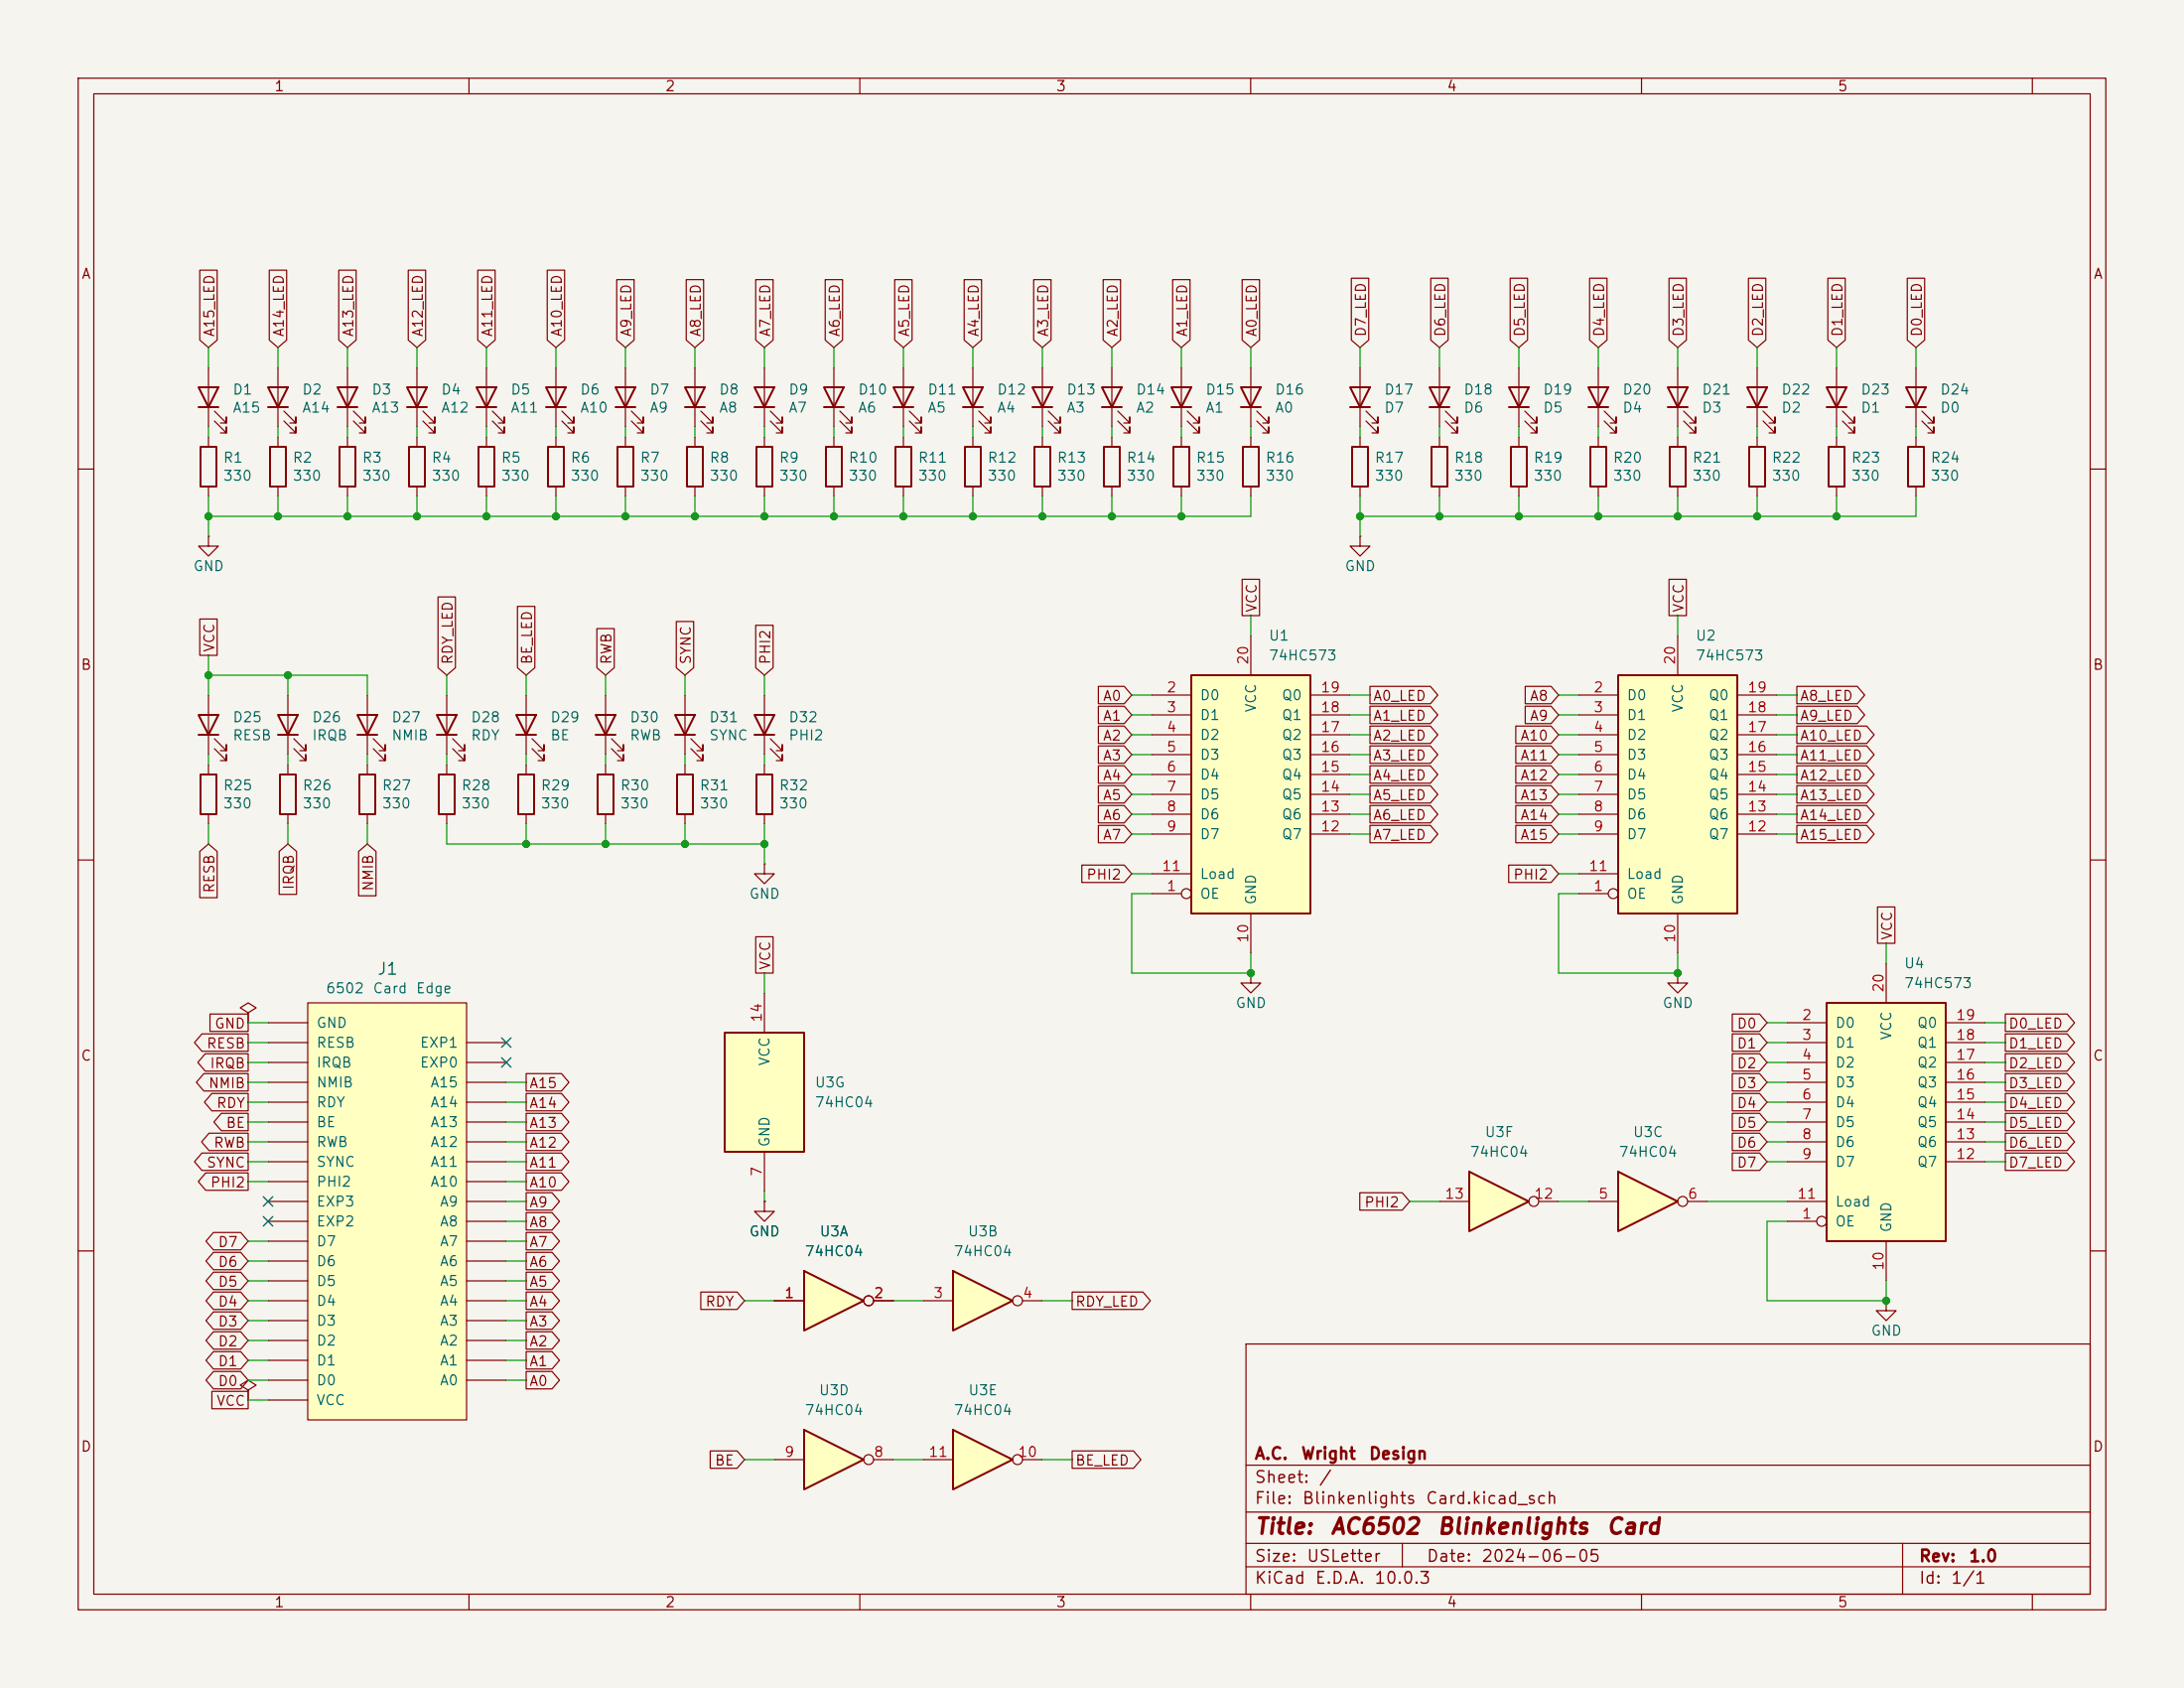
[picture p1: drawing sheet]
<svg xmlns="http://www.w3.org/2000/svg" width="279mm" height="216mm" viewBox="0 0 279 216" stroke-linecap="round" stroke-linejoin="round" font-family="sans-serif">
<path d="M0 0h279.4v215.9h-279.4z" fill="#f5f4ef" stroke="#f5f4ef" stroke-width=".13"/>
<g fill="none" stroke="#840000" stroke-width=".15">
<path d="M10 10h259.4v195.9h-259.4zM12 12h255.4v191.9h-255.4zM60 10v2M110 10v2M160 10v2M210 10v2M260 10v2M71.1 55.9v1.3M10 60h2M71.1 62.2v1.3M267.4 60h2M57.1 88.9v7.6"/>
<path d="M57.9 95.8l1.5 1.5v-.8v.8h-.7M57.9 94.5l1.5 1.5v-.7v.7h-.7M10 110h2M267.4 110h2M10 160h2M159.4 171.9h108v32h-108zM267.4 160h2M159.4 197.4h108M159.4 193.4h108M159.4 187.4h108M179.4 197.4v3M243.4 197.4v6.5"/>
<path d="M60 203.9v2M110 203.9v2M159.4 200.4h108M160 203.9v2M210 203.9v2M260 203.9v2"/>
</g>
<path d="M70.1 57.2h2v5h-2zM55.9 91.4h2.5l-1.3 2.6zM55.9 94h2.5" fill="none" stroke="#840000" stroke-width=".25"/>
<path d="M92.7 132.1h10.2v15.2h-10.2z" fill="#ffffc2"/>
<path d="M92.7 132.1h10.2v15.2h-10.2z" fill="none" stroke="#840000" stroke-width=".25"/>
<path d="M97.8 127v5.1M97.8 147.3v5.1M241.3 166.4v1.2h1.3l-1.3 1.3-1.3-1.3h1.3M241.3 166.4h.1" fill="none" stroke="#840000" stroke-width=".15"/>
<path d="M39.4 128.3h20.3v53.3h-20.3z" fill="#ffffc2"/>
<g fill="none" stroke="#840000" stroke-width=".15">
<path d="M34.3 138.4h5.1M34.3 135.9h5.1M34.3 133.4h5.1M34.3 130.8h5.1M39.4 128.3h20.3v53.3h-20.3zM59.7 138.4h5.1M59.7 135.9h5.1M59.7 133.4h5.1M34.3 158.8h5.1M34.3 156.2h5.1M34.3 153.7h5.1M34.3 151.1h5.1"/>
<path d="M34.3 148.6h5.1M34.3 146.1h5.1M34.3 143.5h5.1M34.3 141h5.1M59.7 158.8h5.1M59.7 156.2h5.1M59.7 153.7h5.1M59.7 151.1h5.1M59.7 148.6h5.1M59.7 146.1h5.1M59.7 143.5h5.1M59.7 141h5.1"/>
<path d="M34.3 176.5h5.1M34.3 174h5.1M34.3 171.5h5.1M34.3 168.9h5.1M34.3 166.4h5.1M34.3 163.8h5.1M34.3 161.3h5.1M34.3 179.1h5.1M59.7 176.5h5.1M59.7 174h5.1M59.7 171.5h5.1M59.7 168.9h5.1"/>
<path d="M59.7 166.4h5.1M59.7 163.8h5.1M59.7 161.3h5.1"/>
</g>
<path d="M188 149.9l7.6 3.8-7.6 3.8z" fill="#ffffc2"/>
<path d="M188 149.9l7.6 3.8-7.6 3.8z" fill="none" stroke="#840000" stroke-width=".25"/>
<g fill="none" stroke="#840000" stroke-width=".15">
<path d="M31.7 129.5l1.1-.6-1.1-.6-1 .6 1 .6v1.3M31.7 130.8h.1M184.1 153.7h3.9M196.8 153.7h2.6"/>
<circle cx="196.2" cy="153.7" r=".63"/>
</g>
<path d="M207 149.9l7.6 3.8-7.6 3.8z" fill="#ffffc2"/>
<path d="M207 149.9l7.6 3.8-7.6 3.8z" fill="none" stroke="#840000" stroke-width=".25"/>
<g fill="none" stroke="#840000" stroke-width=".15">
<path d="M203.2 153.7h3.8M215.9 153.7h2.5"/>
<circle cx="215.3" cy="153.7" r=".63"/>
</g>
<path d="M233.7 128.3h15.2v30.5h-15.2z" fill="#ffffc2"/>
<path d="M183.1 57.2h2.1v5h-2.1zM193.3 57.2h2v5h-2zM203.5 57.2h2v5h-2zM233.7 128.3h15.2v30.5h-15.2z" fill="none" stroke="#840000" stroke-width=".25"/>
<g fill="none" stroke="#840000" stroke-width=".15">
<path d="M184.1 55.9v1.3M194.3 55.9v1.3M204.5 55.9v1.3M184.1 62.2v1.3M194.3 62.2v1.3M204.5 62.2v1.3M214.6 124.5v1.2h1.3l-1.3 1.3-1.2-1.3h1.2M214.6 124.5h.1M228.6 130.8h5.1M228.6 133.4h5.1M228.6 135.9h5.1M228.6 138.4h5.1"/>
<path d="M241.3 123.2v5.1M248.9 130.8h5.1M248.9 133.4h5.1M248.9 135.9h5.1M248.9 138.4h5.1M228.6 156.2h3.8M228.6 141h5.1M228.6 143.5h5.1M228.6 146.1h5.1M228.6 148.6h5.1M228.6 153.7h5.1M241.3 158.8v5"/>
<path d="M248.9 141h5.1M248.9 143.5h5.1M248.9 146.1h5.1M248.9 148.6h5.1M31.7 177.8l1.1-.6-1.1-.7-1 .7 1 .6v1.3M31.7 179.1h.1"/>
<circle cx="233" cy="156.2" r=".63"/>
</g>
<path d="M102.9 162.6l7.6 3.8-7.6 3.8z" fill="#ffffc2"/>
<path d="M102.9 162.6l7.6 3.8-7.6 3.8z" fill="none" stroke="#840000" stroke-width=".25"/>
<g fill="none" stroke="#840000" stroke-width=".15">
<path d="M99.1 166.4h3.8M111.8 166.4h2.5"/>
<circle cx="111.1" cy="166.4" r=".63"/>
</g>
<path d="M102.9 182.9l7.6 3.8-7.6 3.8z" fill="#ffffc2"/>
<g fill="none" stroke="#840000" stroke-width=".25">
<path d="M25.4 49.5h2.5l-1.2 2.6zM25.4 52.1h2.5M25.7 57.2h2v5h-2zM34.3 49.5h2.5l-1.2 2.6zM34.3 52.1h2.5M34.5 57.2h2.1v5h-2.1zM43.2 49.5h2.5l-1.3 2.6zM43.2 52.1h2.5M43.4 57.2h2.1v5h-2.1zM52.1 49.5h2.5l-1.3 2.6zM52.1 52.1h2.5M52.3 57.2h2.1v5h-2.1z"/>
<path d="M61 49.5h2.5l-1.3 2.6zM61 52.1h2.5M61.2 57.2h2v5h-2zM69.8 49.5h2.6l-1.3 2.6zM69.8 52.1h2.6M78.7 49.5h2.6l-1.3 2.6zM78.7 52.1h2.6M79 57.2h2v5h-2zM87.6 49.5h2.6l-1.3 2.6zM87.6 52.1h2.6M87.9 57.2h2v5h-2zM96.5 49.5h2.6l-1.3 2.6z"/>
<path d="M96.5 52.1h2.6M96.8 57.2h2v5h-2zM105.4 49.5h2.5l-1.2 2.6zM105.4 52.1h2.5M105.7 57.2h2v5h-2zM114.3 49.5h2.5l-1.2 2.6zM114.3 52.1h2.5M114.6 57.2h2v5h-2zM123.2 49.5h2.5l-1.2 2.6zM123.2 52.1h2.5M123.4 57.2h2.1v5h-2.1zM132.1 49.5h2.5l-1.3 2.6z"/>
<path d="M132.1 52.1h2.5M132.3 57.2h2.1v5h-2.1zM141 49.5h2.5l-1.3 2.6zM141 52.1h2.5M141.2 57.2h2.1v5h-2.1zM149.9 49.5h2.5l-1.3 2.6zM149.9 52.1h2.5M150.1 57.2h2v5h-2zM158.7 49.5h2.6l-1.3 2.6zM158.7 52.1h2.6M159 57.2h2v5h-2zM182.9 49.5h2.5l-1.3 2.6z"/>
<path d="M182.9 52.1h2.5M193 49.5h2.6l-1.3 2.6zM193 52.1h2.6M203.2 49.5h2.5l-1.2 2.6zM203.2 52.1h2.5M213.4 49.5h2.5l-1.3 2.6zM213.4 52.1h2.5M223.5 49.5h2.6l-1.3 2.6zM223.5 52.1h2.6M233.7 49.5h2.5l-1.3 2.6zM233.7 52.1h2.5M25.4 91.4h2.5l-1.2 2.6z"/>
<path d="M25.4 94h2.5M25.7 99.1h2v5h-2zM35.6 91.4h2.5l-1.3 2.6zM35.6 94h2.5M35.8 99.1h2v5h-2zM45.7 91.4h2.6l-1.3 2.6zM45.7 94h2.6M46 99.1h2v5h-2zM56.1 99.1h2.1v5h-2.1zM66 91.4h2.6l-1.3 2.6zM66 94h2.6M66.3 99.1h2v5h-2z"/>
<path d="M76.2 91.4h2.5l-1.2 2.6zM76.2 94h2.5M76.5 99.1h2v5h-2zM86.4 91.4h2.5l-1.3 2.6zM86.4 94h2.5M96.5 91.4h2.6l-1.3 2.6zM96.5 94h2.6M102.9 182.9l7.6 3.8-7.6 3.8z"/>
</g>
<g fill="none" stroke="#840000" stroke-width=".15">
<path d="M26.7 47v7.6M26.7 55.9v1.3M27.4 53.8l1.6 1.6v-.8v.8h-.8M27.4 52.6l1.6 1.5v-.8v.8h-.8M35.6 47v7.6M35.6 55.9v1.3M36.3 53.8l1.5 1.6v-.8v.8h-.7M36.3 52.6l1.5 1.5v-.8v.8h-.7M44.4 47v7.6M44.4 55.9v1.3M45.2 53.8l1.5 1.6v-.8v.8h-.7M45.2 52.6l1.5 1.5v-.8v.8h-.7"/>
<path d="M53.3 47v7.6M53.3 55.9v1.3M54.1 53.8l1.5 1.6v-.8v.8h-.7M54.1 52.6l1.5 1.5v-.8v.8h-.7M62.2 47v7.6M62.2 55.9v1.3M63 53.8l1.5 1.6v-.8v.8h-.7M63 52.6l1.5 1.5v-.8v.8h-.7M71.1 47v7.6M71.9 53.8l1.5 1.6v-.8v.8h-.8M71.9 52.6l1.5 1.5v-.8v.8h-.8M80 47v7.6"/>
<path d="M80 55.9v1.3M80.8 53.8l1.5 1.6v-.8v.8h-.8M80.8 52.6l1.5 1.5v-.8v.8h-.8M88.9 47v7.6M88.9 55.9v1.3M89.7 53.8l1.5 1.6v-.8v.8h-.8M89.7 52.6l1.5 1.5v-.8v.8h-.8M97.8 47v7.6M97.8 55.9v1.3M98.6 53.8l1.5 1.6v-.8v.8h-.8M98.6 52.6l1.5 1.5v-.8v.8h-.8M106.7 47v7.6"/>
<path d="M106.7 55.9v1.3M107.4 53.8l1.6 1.6v-.8v.8h-.8M107.4 52.6l1.6 1.5v-.8v.8h-.8M115.6 47v7.6M115.6 55.9v1.3M116.3 53.8l1.6 1.6v-.8v.8h-.8M116.3 52.6l1.6 1.5v-.8v.8h-.8M124.5 47v7.6M124.5 55.9v1.3M125.2 53.8l1.5 1.6v-.8v.8h-.7M125.2 52.6l1.5 1.5v-.8v.8h-.7M133.3 47v7.6"/>
<path d="M133.3 55.9v1.3M134.1 53.8l1.5 1.6v-.8v.8h-.7M134.1 52.6l1.5 1.5v-.8v.8h-.7M142.2 47v7.6M142.2 55.9v1.3M143 53.8l1.5 1.6v-.8v.8h-.7M143 52.6l1.5 1.5v-.8v.8h-.7M151.1 47v7.6M151.1 55.9v1.3M151.9 53.8l1.5 1.6v-.8v.8h-.7M151.9 52.6l1.5 1.5v-.8v.8h-.7M160 47v7.6"/>
<path d="M160 55.9v1.3M160.8 53.8l1.5 1.6v-.8v.8h-.8M160.8 52.6l1.5 1.5v-.8v.8h-.8M184.1 47v7.6M184.9 53.8l1.5 1.6v-.8v.8h-.7M184.9 52.6l1.5 1.5v-.8v.8h-.7M194.3 47v7.6M195.1 53.8l1.5 1.6v-.8v.8h-.8M195.1 52.6l1.5 1.5v-.8v.8h-.8M204.5 47v7.6M205.2 53.8l1.6 1.6v-.8v.8h-.8M205.2 52.6l1.6 1.5v-.8v.8h-.8"/>
<path d="M214.6 47v7.6M215.4 53.8l1.5 1.6v-.8v.8h-.7M215.4 52.6l1.5 1.5v-.8v.8h-.7M224.8 47v7.6M225.6 53.8l1.5 1.6v-.8v.8h-.8M225.6 52.6l1.5 1.5v-.8v.8h-.8M234.9 47v7.6M235.7 53.8l1.5 1.6v-.8v.8h-.7M235.7 52.6l1.5 1.5v-.8v.8h-.7M26.7 68.6v1.3h1.2l-1.2 1.2-1.3-1.2h1.3M26.7 68.6h.1M26.7 62.2v1.3"/>
<path d="M35.6 62.2v1.3M44.4 62.2v1.3M53.3 62.2v1.3M62.2 62.2v1.3M80 62.2v1.3M88.9 62.2v1.3M97.8 62.2v1.3M106.7 62.2v1.3M115.6 62.2v1.3M124.5 62.2v1.3M133.3 62.2v1.3M142.2 62.2v1.3"/>
<path d="M151.1 62.2v1.3M160 62.2v1.3M26.7 88.9v7.6M26.7 97.8v1.3M27.4 95.8l1.6 1.5v-.8v.8h-.8M27.4 94.5l1.6 1.5v-.7v.7h-.8M36.8 88.9v7.6M36.8 97.8v1.3M37.6 95.8l1.5 1.5v-.8v.8h-.7M37.6 94.5l1.5 1.5v-.7v.7h-.7M47 88.9v7.6M47 97.8v1.3"/>
<path d="M47.8 95.8l1.5 1.5v-.8v.8h-.8M47.8 94.5l1.5 1.5v-.7v.7h-.8M57.1 97.8v1.3M67.3 88.9v7.6M67.3 97.8v1.3M68.1 95.8l1.5 1.5v-.8v.8h-.8M68.1 94.5l1.5 1.5v-.7v.7h-.8M77.5 88.9v7.6M77.5 97.8v1.3M78.2 95.8l1.6 1.5v-.8v.8h-.8M78.2 94.5l1.6 1.5v-.7v.7h-.8M87.6 88.9v7.6"/>
<path d="M88.4 95.8l1.5 1.5v-.8v.8h-.7M88.4 94.5l1.5 1.5v-.7v.7h-.7M97.8 88.9v7.6M98.6 95.8l1.5 1.5v-.8v.8h-.8M98.6 94.5l1.5 1.5v-.7v.7h-.8M26.7 104.1v1.3M36.8 104.1v1.3M47 104.1v1.3M57.1 104.1v1.3M67.3 104.1v1.3M77.5 104.1v1.3M160 124.5v1.2h1.3l-1.3 1.3-1.3-1.3h1.3"/>
<path d="M160 124.5h.1M99.1 186.7h3.8M111.8 186.7h2.5"/>
<circle cx="111.1" cy="186.7" r=".63"/>
</g>
<path d="M121.9 182.9l7.6 3.8-7.6 3.8z" fill="#ffffc2"/>
<path d="M243.8 49.5h2.6l-1.3 2.6zM243.8 52.1h2.6M121.9 182.9l7.6 3.8-7.6 3.8z" fill="none" stroke="#840000" stroke-width=".25"/>
<g fill="none" stroke="#840000" stroke-width=".15">
<path d="M245.1 47v7.6M245.9 53.8l1.5 1.6v-.8v.8h-.8M245.9 52.6l1.5 1.5v-.8v.8h-.8M118.1 186.7h3.8M130.8 186.7h2.5"/>
<circle cx="130.2" cy="186.7" r=".63"/>
</g>
<path d="M121.9 162.6l7.6 3.8-7.6 3.8z" fill="#ffffc2"/>
<path d="M172.7 49.5h2.6l-1.3 2.6zM172.7 52.1h2.6M121.9 162.6l7.6 3.8-7.6 3.8z" fill="none" stroke="#840000" stroke-width=".25"/>
<g fill="none" stroke="#840000" stroke-width=".15">
<path d="M174 47v7.6M174.8 53.8l1.5 1.6v-.8v.8h-.8M174.8 52.6l1.5 1.5v-.8v.8h-.8M118.1 166.4h3.8M130.8 166.4h2.5"/>
<circle cx="130.2" cy="166.4" r=".63"/>
</g>
<path d="M152.4 86.4h15.2v30.4h-15.2z" fill="#ffffc2"/>
<path d="M152.4 86.4h15.2v30.4h-15.2z" fill="none" stroke="#840000" stroke-width=".25"/>
<g fill="none" stroke="#840000" stroke-width=".15">
<path d="M147.3 88.9h5.1M147.3 91.4h5.1M147.3 94h5.1M147.3 96.5h5.1M147.3 99.1h5.1M160 81.3v5.1M167.6 88.9h5.1M167.6 91.4h5.1M167.6 94h5.1M167.6 96.5h5.1M167.6 99.1h5.1M147.3 114.3h3.8"/>
<path d="M147.3 101.6h5.1M147.3 104.1h5.1M147.3 106.7h5.1M147.3 111.8h5.1M160 116.8v5.1M167.6 101.6h5.1M167.6 104.1h5.1M167.6 106.7h5.1"/>
<circle cx="151.8" cy="114.3" r=".63"/>
</g>
<path d="M207 86.4h15.2v30.4h-15.2z" fill="#ffffc2"/>
<path d="M173 57.2h2v5h-2zM213.6 57.2h2v5h-2zM223.8 57.2h2v5h-2zM233.9 57.2h2.1v5h-2.1zM244.1 57.2h2v5h-2zM86.6 99.1h2v5h-2zM96.8 99.1h2v5h-2zM207 86.4h15.2v30.4h-15.2z" fill="none" stroke="#840000" stroke-width=".25"/>
<g fill="none" stroke="#840000" stroke-width=".15">
<path d="M25.6 34.6h2.2v8.9l-1.1 1-1.1-1zM34.4 34.6h2.3v8.9l-1.1 1-1.2-1zM43.3 34.6h2.3v8.9l-1.2 1-1.1-1zM52.2 34.6h2.3v8.9l-1.2 1-1.1-1zM61.1 34.6h2.2v8.9l-1.1 1-1.1-1zM70 34.6h2.2v8.9l-1.1 1-1.1-1zM78.9 35.8h2.2v7.7l-1.1 1-1.1-1zM87.8 35.8h2.2v7.7l-1.1 1-1.1-1zM96.7 35.8h2.2v7.7l-1.1 1-1.1-1zM105.6 35.8h2.2v7.7l-1.1 1-1.1-1zM114.5 35.8h2.2v7.7l-1.1 1-1.1-1zM123.3 35.8h2.3v7.7l-1.1 1-1.2-1z"/>
<path d="M132.2 35.8h2.3v7.7l-1.2 1-1.1-1zM141.1 35.8h2.3v7.7l-1.2 1-1.1-1zM150 35.8h2.2v7.7l-1.1 1-1.1-1zM158.9 35.8h2.2v7.7l-1.1 1-1.1-1zM172.9 35.6h2.2v7.9l-1.1 1-1.1-1zM183 35.6h2.3v7.9l-1.2 1-1.1-1zM193.2 35.6h2.2v7.9l-1.1 1-1.1-1zM203.4 35.6h2.2v7.9l-1.1 1-1.1-1zM213.5 35.6h2.2v7.9l-1.1 1-1.1-1zM223.7 35.6h2.2v7.9l-1.1 1-1.1-1zM233.8 35.6h2.3v7.9l-1.2 1-1.1-1zM244 35.6h2.2v7.9l-1.1 1-1.1-1z"/>
<path d="M174 55.9v1.3M214.6 55.9v1.3M224.8 55.9v1.3M234.9 55.9v1.3M245.1 55.9v1.3M25.6 79.2h2.2v4.6h-2.2zM56 76.3h2.3v9.1l-1.2 1-1.1-1zM66.2 77.6h2.2v7.8l-1.1 1-1.1-1zM86.5 79.5h2.2v5.9l-1.1 1-1.1-1zM96.7 80h2.2v5.4l-1.1 1-1.1-1zM158.9 74.1h2.2v4.6h-2.2zM174 68.6v1.3h1.3l-1.3 1.2-1.3-1.2h1.3"/>
<path d="M174 68.6h.1M174 62.2v1.3M213.5 74.1h2.2v4.6h-2.2zM214.6 62.2v1.3M224.8 62.2v1.3M234.9 62.2v1.3M245.1 62.2v1.3M76.4 80.4h2.2v5l-1.1 1-1.1-1zM87.6 97.8v1.3M97.8 97.8v1.3M140.5 90.3h3.3l1 1.1-1 1.2h-3.3zM140.5 97.9h3.3l1 1.2-1 1.1h-3.3z"/>
<path d="M140.5 92.9h3.3l1 1.1-1 1.1h-3.3zM140.5 95.4h3.3l1 1.1-1 1.1h-3.3zM140.5 87.8h3.3l1 1.1-1 1.1h-3.3zM175.3 97.9h7.7l.9 1.2-.9 1.1h-7.7zM175.3 95.4h7.7l.9 1.1-.9 1.1h-7.7zM175.3 90.3h7.7l.9 1.1-.9 1.2h-7.7zM175.3 87.8h7.7l.9 1.1-.9 1.1h-7.7zM175.3 92.9h7.7l.9 1.1-.9 1.1h-7.7zM193.9 97.9h4.5l1 1.2-1 1.1h-4.5zM193.9 92.9h4.5l1 1.1-1 1.1h-4.5zM193.9 95.4h4.5l1 1.1-1 1.1h-4.5zM195.1 90.3h3.3l1 1.1-1 1.2h-3.3z"/>
<path d="M195.1 87.8h3.3l1 1.1-1 1.1h-3.3zM201.9 88.9h5.1M201.9 91.4h5.1M201.9 94h5.1M201.9 96.5h5.1M201.9 99.1h5.1M214.6 81.3v5.1M222.2 88.9h5.1M222.2 91.4h5.1M222.2 94h5.1M222.2 96.5h5.1M222.2 99.1h5.1"/>
<path d="M229.9 90.3h7.7l1 1.1-1 1.2h-7.7zM229.9 95.4h8.9l1 1.1-1 1.1h-8.9zM229.9 92.9h8.9l1 1.1-1 1.1h-8.9zM229.9 97.9h8.9l1 1.2-1 1.1h-8.9zM229.9 87.8h7.7l1 1.1-1 1.1h-7.7zM25.6 108.9l1.1-.9 1.1 .9v5.9h-2.2zM35.7 108.9l1.1-.9 1.1 .9v5.5h-2.2zM45.9 108.9l1.1-.9 1.1 .9v5.7h-2.2zM87.6 104.1v1.3M96.7 119.8h2.2v4.7h-2.2zM97.8 110.5v1.3h1.3l-1.3 1.2-1.3-1.2h1.3M97.8 110.5h.1"/>
<path d="M97.8 104.1v1.3M138.4 110.6h5.4l1 1.2-1 1.1h-5.4zM140.5 105.6h3.3l1 1.1-1 1.1h-3.3zM140.5 100.5h3.3l1 1.1-1 1.1h-3.3zM140.5 103h3.3l1 1.1-1 1.2h-3.3zM175.3 103h7.7l.9 1.1-.9 1.2h-7.7zM175.3 105.6h7.7l.9 1.1-.9 1.1h-7.7zM175.3 100.5h7.7l.9 1.1-.9 1.1h-7.7zM193 110.6h5.4l1 1.2-1 1.1h-5.4zM193.9 103h4.5l1 1.1-1 1.2h-4.5zM193.9 105.6h4.5l1 1.1-1 1.1h-4.5zM193.9 100.5h4.5l1 1.1-1 1.1h-4.5z"/>
<path d="M201.9 114.3h3.8M201.9 101.6h5.1M201.9 104.1h5.1M201.9 106.7h5.1M201.9 111.8h5.1M214.6 116.8v5.1M222.2 101.6h5.1M222.2 104.1h5.1M222.2 106.7h5.1M229.9 100.5h8.9l1 1.1-1 1.1h-8.9zM229.9 103h8.9l1 1.1-1 1.2h-8.9zM229.9 105.6h8.9l1 1.1-1 1.1h-8.9z"/>
<path d="M240.2 116h2.2v4.7h-2.2zM25.8 132.2h5.9v2.3h-5.9l-.9-1.1zM26.1 137.3h5.6v2.2h-5.6l-1-1.1zM26.3 134.8h5.4v2.2h-5.4l-1-1.1zM26.9 129.7h4.8v2.2h-4.8zM27.1 139.9h4.6v2.2h-4.6l-.9-1.1zM67.3 139.9h4.5l1 1.1-1 1.1h-4.5zM67.3 137.3h4.5l1 1.1-1 1.1h-4.5zM221.6 137.3h3.5l1 1.1-1 1.1h-3.5zM221.6 139.9h3.5l1 1.1-1 1.1h-3.5zM221.6 132.2h3.5l1 1.2-1 1.1h-3.5zM221.6 134.8h3.5l1 1.1-1 1.1h-3.5z"/>
<path d="M221.6 129.7h3.5l1 1.1-1 1.1h-3.5zM256.5 129.7h8l.9 1.1-.9 1.1h-8zM256.5 137.3h8l.9 1.1-.9 1.1h-8zM256.5 134.8h8l.9 1.1-.9 1.1h-8zM256.5 132.2h8l.9 1.2-.9 1.1h-8zM256.5 139.9h8l.9 1.1-.9 1.1h-8zM25.8 147.5h5.9v2.2h-5.9l-.9-1.1zM26.3 150h5.4v2.2h-5.4l-.9-1.1zM26.7 144.9h5v2.3h-5l-.9-1.1zM27.3 157.6h3.5l.9 1.2-.9 1.1h-3.5l-1-1.1zM28.3 142.4h3.4v2.2h-3.4l-.9-1.1zM67.3 152.6h3.3l1 1.1-1 1.1h-3.3z"/>
<path d="M67.3 157.6h3.3l1 1.2-1 1.1h-3.3zM67.3 150h4.5l1 1.1-1 1.1h-4.5zM67.3 147.5h4.5l1 1.1-1 1.1h-4.5zM67.3 144.9h4.5l1 1.2-1 1.1h-4.5zM67.3 142.4h4.5l1 1.1-1 1.1h-4.5zM67.3 155.1h3.3l1 1.1-1 1.1h-3.3zM97.8 153.7v1.2h1.3l-1.3 1.3-1.3-1.3h1.3M97.8 153.7h.1M174 152.6h5.4l.9 1.1-.9 1.1h-5.4zM221.6 142.4h3.5l1 1.1-1 1.1h-3.5zM221.6 144.9h3.5l1 1.2-1 1.1h-3.5zM221.6 147.5h3.5l1 1.1-1 1.1h-3.5z"/>
<path d="M256.5 142.4h8l.9 1.1-.9 1.1h-8zM256.5 144.9h8l.9 1.2-.9 1.1h-8zM256.5 147.5h8l.9 1.1-.9 1.1h-8zM27.1 178h4.6v2.2h-4.6zM27.3 175.4h3.5l.9 1.1-.9 1.1h-3.5l-1-1.1zM27.3 172.9h3.5l.9 1.1-.9 1.1h-3.5l-1-1.1zM27.3 170.3h3.5l.9 1.2-.9 1.1h-3.5l-1-1.1zM27.3 167.8h3.5l.9 1.1-.9 1.1h-3.5l-1-1.1zM27.3 165.3h3.5l.9 1.1-.9 1.1h-3.5l-1-1.1zM27.3 162.7h3.5l.9 1.1-.9 1.1h-3.5l-1-1.1zM27.3 160.2h3.5l.9 1.1-.9 1.1h-3.5l-1-1.1zM67.3 170.3h3.3l1 1.2-1 1.1h-3.3z"/>
<path d="M67.3 167.8h3.3l1 1.1-1 1.1h-3.3zM67.3 165.3h3.3l1 1.1-1 1.1h-3.3zM67.3 162.7h3.3l1 1.1-1 1.1h-3.3zM67.3 175.4h3.3l1 1.1-1 1.1h-3.3zM67.3 172.9h3.3l1 1.1-1 1.1h-3.3zM67.3 160.2h3.3l1 1.1-1 1.1h-3.3zM89.7 165.3h4.6l.9 1.1-.9 1.1h-4.6zM99.1 166.4h3.8M111.8 166.4h2.5M137.2 165.3h9l1 1.1-1 1.1h-9zM90.9 185.6h3.4l.9 1.1-.9 1.1h-3.4zM137.2 185.6h7.8l1 1.1-1 1.1h-7.8z"/>
<circle cx="206.4" cy="114.3" r=".63"/>
<circle cx="111.1" cy="166.4" r=".63"/>
</g>
<g fill="none" stroke="#009600" stroke-width=".15">
<path d="M26.7 44.5v2.5M26.7 54.6v1.3M35.6 44.5v2.5M35.6 54.6v1.3M44.4 44.5v2.5M44.4 54.6v1.3M53.3 44.5v2.5M53.3 54.6v1.3M62.2 44.5v2.5M62.2 54.6v1.3M71.1 44.5v2.5M71.1 54.6v1.3"/>
<path d="M80 44.5v2.5M80 54.6v1.3M88.9 44.5v2.5M88.9 54.6v1.3M97.8 44.5v2.5M97.8 54.6v1.3M106.7 44.5v2.5M106.7 54.6v1.3M115.6 44.5v2.5M115.6 54.6v1.3M124.5 44.5v2.5M124.5 54.6v1.3"/>
<path d="M133.3 44.5v2.5M133.3 54.6v1.3M142.2 44.5v2.5M142.2 54.6v1.3M151.1 44.5v2.5M151.1 54.6v1.3M160 44.5v2.5M160 54.6v1.3M174 44.5v2.5M174 54.6v1.3M184.1 44.5v2.5M184.1 54.6v1.3"/>
<path d="M194.3 44.5v2.5M194.3 54.6v1.3M204.5 44.5v2.5M204.5 54.6v1.3M214.6 44.5v2.5M214.6 54.6v1.3M224.8 44.5v2.5M224.8 54.6v1.3M234.9 44.5v2.5M234.9 54.6v1.3M245.1 44.5v2.5M245.1 54.6v1.3"/>
<path d="M26.7 63.5v5.1M35.6 63.5v2.5M44.4 63.5v2.5M53.3 63.5v2.5M62.2 63.5v2.5M71.1 63.5v2.5M80 63.5v2.5M88.9 63.5v2.5M97.8 63.5v2.5M106.7 63.5v2.5M115.6 63.5v2.5M124.5 63.5v2.5"/>
<path d="M133.3 63.5v2.5M142.2 63.5v2.5M151.1 63.5v2.5M160 63.5v2.5h-133.3M160 78.7v2.6M174 63.5v5.1M184.1 63.5v2.5M194.3 63.5v2.5M204.5 63.5v2.5M214.6 63.5v2.5M214.6 78.7v2.6M224.8 63.5v2.5"/>
<path d="M234.9 63.5v2.5M245.1 63.5v2.5h-71.1M26.7 83.8v5.1M26.7 96.5v1.3M26.7 86.4h20.3v2.5M36.8 86.4v2.5M36.8 96.5v1.3M47 96.5v1.3M57.1 86.4v2.5M57.1 96.5v1.3M67.3 86.4v2.5M67.3 96.5v1.3"/>
<path d="M77.5 86.4v2.5M77.5 96.5v1.3M87.6 86.4v2.5M87.6 96.5v1.3M97.8 86.4v2.5M97.8 96.5v1.3M144.8 88.9h2.5M144.8 94h2.5M144.8 91.4h2.5M144.8 96.5h2.5M144.8 99.1h2.5M172.7 88.9h2.6"/>
<path d="M172.7 94h2.6M172.7 91.4h2.6M172.7 96.5h2.6M172.7 99.1h2.6M199.4 88.9h2.5M199.4 94h2.5M199.4 91.4h2.5M199.4 96.5h2.5M199.4 99.1h2.5M227.3 88.9h2.6M227.3 94h2.6M227.3 91.4h2.6"/>
<path d="M227.3 96.5h2.6M227.3 99.1h2.6M26.7 105.4v2.6M36.8 105.4v2.6M47 105.4v2.6M57.1 105.4v2.6h40.7M67.3 105.4v2.6M77.5 105.4v2.6M87.6 105.4v2.6M97.8 105.4v5.1M144.8 101.6h2.5M144.8 104.1h2.5"/>
<path d="M144.8 106.7h2.5M144.8 111.8h2.5M147.3 114.3h-2.5v10.2h15.2v-2.6M172.7 101.6h2.6M172.7 104.1h2.6M172.7 106.7h2.6M199.4 101.6h2.5M199.4 104.1h2.5M199.4 106.7h2.5M199.4 111.8h2.5M201.9 114.3h-2.5v10.2h15.2v-2.6M227.3 101.6h2.6"/>
<path d="M227.3 104.1h2.6M227.3 106.7h2.6M31.7 130.8h2.6M31.7 135.9h2.6M31.7 133.4h2.6M31.7 138.4h2.6M64.8 138.4h2.5M97.8 124.5v2.5M226.1 130.8h2.5M226.1 135.9h2.5M226.1 133.4h2.5M226.1 138.4h2.5"/>
<path d="M241.3 120.7v2.5M254 130.8h2.5M254 135.9h2.5M254 133.4h2.5M254 138.4h2.5M31.7 158.8h2.6M31.7 151.1h2.6M31.7 141h2.6M31.7 143.5h2.6M31.7 146.1h2.6M31.7 148.6h2.6M64.8 156.2h2.5"/>
<path d="M64.8 153.7h2.5M64.8 158.8h2.5M64.8 151.1h2.5M64.8 141h2.5M64.8 143.5h2.5M64.8 146.1h2.5M64.8 148.6h2.5M97.8 152.4v1.3M180.3 153.7h3.8M199.4 153.7h3.8M218.4 153.7h10.2M226.1 141h2.5"/>
<path d="M226.1 143.5h2.5M226.1 146.1h2.5M226.1 148.6h2.5M228.6 156.2h-2.5v10.2h15.2v-2.6M254 141h2.5M254 143.5h2.5M254 146.1h2.5M254 148.6h2.5M31.7 166.4h2.6M31.7 171.5h2.6M31.7 168.9h2.6M31.7 163.8h2.6"/>
<path d="M31.7 161.3h2.6M31.7 176.5h2.6M31.7 174h2.6M31.7 179.1h2.6M64.8 166.4h2.5M64.8 171.5h2.5M64.8 168.9h2.5M64.8 163.8h2.5M64.8 161.3h2.5M64.8 176.5h2.5M64.8 174h2.5M95.2 166.4h3.9"/>
<path d="M114.3 166.4h3.8M133.3 166.4h3.9M95.2 186.7h3.9M114.3 186.7h3.8M133.3 186.7h3.9"/>
</g>
<path d="M64.2 132.7l1.2 1.3M64.2 135.3l1.2 1.2M65.4 132.7l-1.2 1.3M65.4 135.3l-1.2 1.2M33.7 153.1l1.2 1.2M33.7 155.6l1.2 1.2M34.9 153.1l-1.2 1.2M34.9 155.6l-1.2 1.2" fill="none" stroke="#000084" stroke-width=".15"/>
<g fill="#009600" stroke="#009600" stroke-width=".13">
<circle cx="241.3" cy="166.4" r=".46"/>
<circle cx="214.6" cy="124.5" r=".46"/>
<circle cx="184.1" cy="66" r=".46"/>
<circle cx="194.3" cy="66" r=".46"/>
<circle cx="214.6" cy="66" r=".46"/>
<circle cx="204.5" cy="66" r=".46"/>
<circle cx="174" cy="66" r=".46"/>
<circle cx="234.9" cy="66" r=".46"/>
<circle cx="224.8" cy="66" r=".46"/>
<circle cx="97.8" cy="66" r=".46"/>
<circle cx="80" cy="66" r=".46"/>
<circle cx="88.9" cy="66" r=".46"/>
<circle cx="53.3" cy="66" r=".46"/>
<circle cx="62.2" cy="66" r=".46"/>
<circle cx="44.4" cy="66" r=".46"/>
<circle cx="35.6" cy="66" r=".46"/>
<circle cx="26.7" cy="66" r=".46"/>
<circle cx="71.1" cy="66" r=".46"/>
<circle cx="124.5" cy="66" r=".46"/>
<circle cx="115.6" cy="66" r=".46"/>
<circle cx="106.7" cy="66" r=".46"/>
<circle cx="133.3" cy="66" r=".46"/>
<circle cx="151.1" cy="66" r=".46"/>
<circle cx="142.2" cy="66" r=".46"/>
<circle cx="26.7" cy="86.4" r=".46"/>
<circle cx="36.8" cy="86.4" r=".46"/>
<circle cx="160" cy="124.5" r=".46"/>
<circle cx="87.6" cy="108" r=".46"/>
<circle cx="77.5" cy="108" r=".46"/>
<circle cx="97.8" cy="108" r=".46"/>
<circle cx="67.3" cy="108" r=".46"/>
</g>
<g font-size="2" fill="#840000">
<text x="160.4" y="196.7">Title:</text>
<text x="170.1" y="196.7">AC6502</text>
<text x="183.7" y="196.7">Blinkenlights</text>
<text x="205.4" y="196.7">Card</text>
</g>
<text font-size="1.5" fill="#006464" x="48.2" y="125">J1</text>
<g font-size="1.5" fill="#840000">
<text x="160.4" y="190">Sheet:</text>
<text x="160.4" y="187">A.C.</text>
<text x="166.4" y="187">Wright</text>
<text x="168.6" y="190">/</text>
<text x="175" y="187">Design</text>
<text x="160.4" y="192.7">File:</text>
<text x="166.5" y="192.7">Blinkenlights</text>
<text x="182.3" y="192.7">Card.kicad_sch</text>
<text x="160.4" y="202.9">KiCad</text>
<text x="160.4" y="200.1">Size:</text>
<text x="167.1" y="200.1">USLetter</text>
<text x="168.1" y="202.9">E.D.A.</text>
<text x="175.7" y="202.9">10.0.3</text>
<text x="182.4" y="200.1">Date:</text>
<text x="189.4" y="200.1">2024-06-05</text>
<text x="245.4" y="200.1">Rev:</text>
<text x="245.4" y="202.9">Id:</text>
<text x="249.5" y="202.9">1/1</text>
<text x="251.8" y="200.1">1.0</text>
</g>
<g font-size="1.3" fill="#840000">
<text x="35" y="12">1</text>
<text x="85" y="12">2</text>
<text x="135" y="12">3</text>
<text x="185" y="12">4</text>
<text x="235" y="12">5</text>
<text x="10.3" y="36">A</text>
<text x="267.7" y="36">A</text>
<text x="27.7" y="43.2" transform="rotate(-90 27.7 43.2)">A15_LED</text>
<text x="36.6" y="43.2" transform="rotate(-90 36.6 43.2)">A14_LED</text>
<text x="45.5" y="43.2" transform="rotate(-90 45.5 43.2)">A13_LED</text>
<text x="54.4" y="43.2" transform="rotate(-90 54.4 43.2)">A12_LED</text>
<text x="63.3" y="43.2" transform="rotate(-90 63.3 43.2)">A11_LED</text>
<text x="72.2" y="43.2" transform="rotate(-90 72.2 43.2)">A10_LED</text>
<text x="81.1" y="43.2" transform="rotate(-90 81.1 43.2)">A9_LED</text>
<text x="90" y="43.2" transform="rotate(-90 90 43.2)">A8_LED</text>
<text x="98.9" y="43.2" transform="rotate(-90 98.9 43.2)">A7_LED</text>
<text x="107.7" y="43.2" transform="rotate(-90 107.7 43.2)">A6_LED</text>
<text x="116.6" y="43.2" transform="rotate(-90 116.6 43.2)">A5_LED</text>
<text x="125.5" y="43.2" transform="rotate(-90 125.5 43.2)">A4_LED</text>
<text x="134.4" y="43.2" transform="rotate(-90 134.4 43.2)">A3_LED</text>
<text x="143.3" y="43.2" transform="rotate(-90 143.3 43.2)">A2_LED</text>
<text x="152.2" y="43.2" transform="rotate(-90 152.2 43.2)">A1_LED</text>
<text x="161.1" y="43.2" transform="rotate(-90 161.1 43.2)">A0_LED</text>
<text x="175.1" y="43.2" transform="rotate(-90 175.1 43.2)">D7_LED</text>
<text x="185.2" y="43.2" transform="rotate(-90 185.2 43.2)">D6_LED</text>
<text x="195.4" y="43.2" transform="rotate(-90 195.4 43.2)">D5_LED</text>
<text x="205.5" y="43.2" transform="rotate(-90 205.5 43.2)">D4_LED</text>
<text x="215.7" y="43.2" transform="rotate(-90 215.7 43.2)">D3_LED</text>
<text x="225.9" y="43.2" transform="rotate(-90 225.9 43.2)">D2_LED</text>
<text x="236" y="43.2" transform="rotate(-90 236 43.2)">D1_LED</text>
<text x="246.2" y="43.2" transform="rotate(-90 246.2 43.2)">D0_LED</text>
<text x="27.7" y="83.5" transform="rotate(-90 27.7 83.5)">VCC</text>
<text x="161.1" y="78.4" transform="rotate(-90 161.1 78.4)">VCC</text>
<text x="215.7" y="78.4" transform="rotate(-90 215.7 78.4)">VCC</text>
<text x="10.3" y="86">B</text>
<text x="58.2" y="85.1" transform="rotate(-90 58.2 85.1)">RDY_LED</text>
<text x="68.4" y="85.1" transform="rotate(-90 68.4 85.1)">BE_LED</text>
<text x="78.5" y="85.1" transform="rotate(-90 78.5 85.1)">RWB</text>
<text x="88.7" y="85.1" transform="rotate(-90 88.7 85.1)">SYNC</text>
<text x="98.9" y="85.1" transform="rotate(-90 98.9 85.1)">PHI2</text>
<text x="141" y="90">A0</text>
<text x="175.6" y="90">A0_LED</text>
<text x="195.6" y="90">A8</text>
<text x="230.2" y="90">A8_LED</text>
<text x="267.7" y="86">B</text>
<text x="141" y="92.5">A1</text>
<text x="141" y="95">A2</text>
<text x="175.6" y="92.5">A1_LED</text>
<text x="175.6" y="95">A2_LED</text>
<text x="194.4" y="95">A10</text>
<text x="195.6" y="92.5">A9</text>
<text x="230.2" y="92.5">A9_LED</text>
<text x="230.2" y="95">A10_LED</text>
<text x="141" y="100.1">A4</text>
<text x="141" y="97.6">A3</text>
<text x="175.6" y="100.1">A4_LED</text>
<text x="175.6" y="97.6">A3_LED</text>
<text x="194.4" y="100.1">A12</text>
<text x="194.4" y="97.6">A11</text>
<text x="230.2" y="97.6">A11_LED</text>
<text x="230.2" y="100.1">A12_LED</text>
<text x="141" y="107.7">A7</text>
<text x="141" y="102.7">A5</text>
<text x="141" y="105.2">A6</text>
<text x="175.6" y="105.2">A6_LED</text>
<text x="175.6" y="107.7">A7_LED</text>
<text x="175.6" y="102.7">A5_LED</text>
<text x="194.4" y="105.2">A14</text>
<text x="194.4" y="107.7">A15</text>
<text x="194.4" y="102.7">A13</text>
<text x="230.2" y="102.7">A13_LED</text>
<text x="230.2" y="105.2">A14_LED</text>
<text x="230.2" y="107.7">A15_LED</text>
<text x="37.9" y="113.9" transform="rotate(-90 37.9 113.9)">IRQB</text>
<text x="138.9" y="112.8">PHI2</text>
<text x="193.5" y="112.8">PHI2</text>
<text x="27.7" y="114.3" transform="rotate(-90 27.7 114.3)">RESB</text>
<text x="48.1" y="114.1" transform="rotate(-90 48.1 114.1)">NMIB</text>
<text x="98.9" y="124.1" transform="rotate(-90 98.9 124.1)">VCC</text>
<text x="242.4" y="120.3" transform="rotate(-90 242.4 120.3)">VCC</text>
<text x="27.4" y="131.9">GND</text>
<text x="222.1" y="131.9">D0</text>
<text x="256.9" y="131.9">D0_LED</text>
<text x="10.3" y="136">C</text>
<text x="26.3" y="134.4">RESB</text>
<text x="26.8" y="137">IRQB</text>
<text x="222.1" y="134.4">D1</text>
<text x="222.1" y="137">D2</text>
<text x="256.9" y="137">D2_LED</text>
<text x="256.9" y="134.4">D1_LED</text>
<text x="267.7" y="136">C</text>
<text x="26.6" y="139.5">NMIB</text>
<text x="27.6" y="142">RDY</text>
<text x="67.6" y="142">A14</text>
<text x="67.6" y="139.5">A15</text>
<text x="222.1" y="139.5">D3</text>
<text x="222.1" y="142">D4</text>
<text x="256.9" y="139.5">D3_LED</text>
<text x="256.9" y="142">D4_LED</text>
<text x="26.3" y="149.7">SYNC</text>
<text x="27.2" y="147.1">RWB</text>
<text x="28.8" y="144.6">BE</text>
<text x="67.6" y="149.7">A11</text>
<text x="67.6" y="147.1">A12</text>
<text x="67.6" y="144.6">A13</text>
<text x="222.1" y="144.6">D5</text>
<text x="222.1" y="147.1">D6</text>
<text x="222.1" y="149.7">D7</text>
<text x="256.9" y="144.6">D5_LED</text>
<text x="256.9" y="147.1">D6_LED</text>
<text x="256.9" y="149.7">D7_LED</text>
<text x="26.8" y="152.2">PHI2</text>
<text x="67.6" y="154.7">A9</text>
<text x="67.6" y="152.2">A10</text>
<text x="174.5" y="154.7">PHI2</text>
<text x="27.8" y="159.8">D7</text>
<text x="67.6" y="159.8">A7</text>
<text x="67.6" y="157.3">A8</text>
<text x="27.8" y="167.4">D4</text>
<text x="27.8" y="164.9">D5</text>
<text x="27.8" y="162.4">D6</text>
<text x="67.6" y="167.4">A4</text>
<text x="67.6" y="164.9">A5</text>
<text x="67.6" y="162.4">A6</text>
<text x="90.1" y="167.4">RDY</text>
<text x="137.5" y="167.4">RDY_LED</text>
<text x="27.8" y="172.5">D2</text>
<text x="27.8" y="170">D3</text>
<text x="67.6" y="172.5">A2</text>
<text x="67.6" y="170">A3</text>
<text x="27.8" y="177.6">D0</text>
<text x="27.8" y="175.1">D1</text>
<text x="67.6" y="177.6">A0</text>
<text x="67.6" y="175.1">A1</text>
<text x="10.3" y="186">D</text>
<text x="27.6" y="180.1">VCC</text>
<text x="267.7" y="186">D</text>
<text x="91.4" y="187.8">BE</text>
<text x="137.5" y="187.8">BE_LED</text>
<text x="35" y="205.9">1</text>
<text x="85" y="205.9">2</text>
<text x="135" y="205.9">3</text>
<text x="185" y="205.9">4</text>
<text x="235" y="205.9">5</text>
</g>
<g font-size="1.3" fill="#006464">
<text x="29.7" y="50.8">D1</text>
<text x="29.7" y="53.1">A15</text>
<text x="38.6" y="50.8">D2</text>
<text x="38.6" y="53.1">A14</text>
<text x="47.5" y="50.8">D3</text>
<text x="47.5" y="53.1">A13</text>
<text x="56.3" y="50.8">D4</text>
<text x="56.3" y="53.1">A12</text>
<text x="65.2" y="50.8">D5</text>
<text x="65.2" y="53.1">A11</text>
<text x="74.1" y="50.8">D6</text>
<text x="74.1" y="53.1">A10</text>
<text x="83" y="50.8">D7</text>
<text x="83" y="53.1">A9</text>
<text x="91.9" y="50.8">D8</text>
<text x="91.9" y="53.1">A8</text>
<text x="100.8" y="50.8">D9</text>
<text x="100.8" y="53.1">A7</text>
<text x="109.7" y="53.1">A6</text>
<text x="109.7" y="50.8">D10</text>
<text x="118.6" y="53.1">A5</text>
<text x="118.6" y="50.8">D11</text>
<text x="127.5" y="53.1">A4</text>
<text x="127.5" y="50.8">D12</text>
<text x="136.4" y="53.1">A3</text>
<text x="136.4" y="50.8">D13</text>
<text x="145.2" y="53.1">A2</text>
<text x="145.2" y="50.8">D14</text>
<text x="154.1" y="53.1">A1</text>
<text x="154.1" y="50.8">D15</text>
<text x="163" y="53.1">A0</text>
<text x="163" y="50.8">D16</text>
<text x="177" y="53.1">D7</text>
<text x="177" y="50.8">D17</text>
<text x="187.2" y="53.1">D6</text>
<text x="187.2" y="50.8">D18</text>
<text x="197.3" y="53.1">D5</text>
<text x="197.3" y="50.8">D19</text>
<text x="207.5" y="53.1">D4</text>
<text x="207.5" y="50.8">D20</text>
<text x="217.6" y="53.1">D3</text>
<text x="217.6" y="50.8">D21</text>
<text x="227.8" y="53.1">D2</text>
<text x="227.8" y="50.8">D22</text>
<text x="238" y="53.1">D1</text>
<text x="238" y="50.8">D23</text>
<text x="248.1" y="53.1">D0</text>
<text x="248.1" y="50.8">D24</text>
<text x="28.5" y="59.5">R1</text>
<text x="37.3" y="59.5">R2</text>
<text x="46.2" y="59.5">R3</text>
<text x="55.1" y="59.5">R4</text>
<text x="64" y="59.5">R5</text>
<text x="72.9" y="59.5">R6</text>
<text x="81.8" y="59.5">R7</text>
<text x="90.7" y="59.5">R8</text>
<text x="99.6" y="59.5">R9</text>
<text x="108.5" y="59.5">R10</text>
<text x="117.4" y="59.5">R11</text>
<text x="126.2" y="59.5">R12</text>
<text x="135.1" y="59.5">R13</text>
<text x="144" y="59.5">R14</text>
<text x="152.9" y="59.5">R15</text>
<text x="161.8" y="59.5">R16</text>
<text x="175.8" y="59.5">R17</text>
<text x="185.9" y="59.5">R18</text>
<text x="196.1" y="59.5">R19</text>
<text x="206.3" y="59.5">R20</text>
<text x="216.4" y="59.5">R21</text>
<text x="226.6" y="59.5">R22</text>
<text x="236.7" y="59.5">R23</text>
<text x="246.9" y="59.5">R24</text>
<text x="28.5" y="61.8">330</text>
<text x="37.3" y="61.8">330</text>
<text x="46.2" y="61.8">330</text>
<text x="55.1" y="61.8">330</text>
<text x="64" y="61.8">330</text>
<text x="72.9" y="61.8">330</text>
<text x="81.8" y="61.8">330</text>
<text x="90.7" y="61.8">330</text>
<text x="99.6" y="61.8">330</text>
<text x="108.5" y="61.8">330</text>
<text x="117.4" y="61.8">330</text>
<text x="126.2" y="61.8">330</text>
<text x="135.1" y="61.8">330</text>
<text x="144" y="61.8">330</text>
<text x="152.9" y="61.8">330</text>
<text x="161.8" y="61.8">330</text>
<text x="175.8" y="61.8">330</text>
<text x="185.9" y="61.8">330</text>
<text x="196.1" y="61.8">330</text>
<text x="206.3" y="61.8">330</text>
<text x="216.4" y="61.8">330</text>
<text x="226.6" y="61.8">330</text>
<text x="236.7" y="61.8">330</text>
<text x="246.9" y="61.8">330</text>
<text x="24.6" y="73.4">GND</text>
<text x="172" y="73.4">GND</text>
<text x="162.2" y="82.3">U1</text>
<text x="216.8" y="82.3">U2</text>
<text x="153.4" y="89.9">D0</text>
<text x="162.2" y="84.8">74HC573</text>
<text x="163.9" y="89.9">Q0</text>
<text x="208" y="89.9">D0</text>
<text x="216.8" y="84.8">74HC573</text>
<text x="218.5" y="89.9">Q0</text>
<text x="29.7" y="95">RESB</text>
<text x="29.7" y="92.7">D25</text>
<text x="39.8" y="95">IRQB</text>
<text x="39.8" y="92.7">D26</text>
<text x="50" y="95">NMIB</text>
<text x="50" y="92.7">D27</text>
<text x="60.2" y="92.7">D28</text>
<text x="60.2" y="95">RDY</text>
<text x="70.3" y="92.7">D29</text>
<text x="70.3" y="95">BE</text>
<text x="80.5" y="92.7">D30</text>
<text x="80.5" y="95">RWB</text>
<text x="90.6" y="92.7">D31</text>
<text x="90.6" y="95">SYNC</text>
<text x="100.8" y="92.7">D32</text>
<text x="100.8" y="95">PHI2</text>
<text x="153.4" y="92.4">D1</text>
<text x="153.4" y="95">D2</text>
<text x="161" y="91.2" transform="rotate(-90 161 91.2)">VCC</text>
<text x="163.9" y="95">Q2</text>
<text x="163.9" y="92.4">Q1</text>
<text x="208" y="92.4">D1</text>
<text x="208" y="95">D2</text>
<text x="215.6" y="91.2" transform="rotate(-90 215.6 91.2)">VCC</text>
<text x="218.5" y="95">Q2</text>
<text x="218.5" y="92.4">Q1</text>
<text x="28.5" y="101.4">R25</text>
<text x="38.6" y="101.4">R26</text>
<text x="48.8" y="101.4">R27</text>
<text x="58.9" y="101.4">R28</text>
<text x="69.1" y="101.4">R29</text>
<text x="79.3" y="101.4">R30</text>
<text x="89.4" y="101.4">R31</text>
<text x="99.6" y="101.4">R32</text>
<text x="153.4" y="97.5">D3</text>
<text x="153.4" y="100">D4</text>
<text x="163.9" y="100">Q4</text>
<text x="163.9" y="97.5">Q3</text>
<text x="208" y="97.5">D3</text>
<text x="208" y="100">D4</text>
<text x="218.5" y="100">Q4</text>
<text x="218.5" y="97.5">Q3</text>
<text x="28.5" y="103.7">330</text>
<text x="38.6" y="103.7">330</text>
<text x="48.8" y="103.7">330</text>
<text x="58.9" y="103.7">330</text>
<text x="69.1" y="103.7">330</text>
<text x="79.3" y="103.7">330</text>
<text x="89.4" y="103.7">330</text>
<text x="99.6" y="103.7">330</text>
<text x="153.4" y="102.6">D5</text>
<text x="153.4" y="105.1">D6</text>
<text x="153.4" y="107.7">D7</text>
<text x="163.9" y="107.7">Q7</text>
<text x="163.9" y="105.1">Q6</text>
<text x="163.9" y="102.6">Q5</text>
<text x="208" y="102.6">D5</text>
<text x="208" y="105.1">D6</text>
<text x="208" y="107.7">D7</text>
<text x="218.5" y="107.7">Q7</text>
<text x="218.5" y="105.1">Q6</text>
<text x="218.5" y="102.6">Q5</text>
<text x="153.4" y="112.7">Load</text>
<text x="208" y="112.7">Load</text>
<text x="95.8" y="115.3">GND</text>
<text x="153.4" y="115.3">OE</text>
<text x="161" y="115.8" transform="rotate(-90 161 115.8)">GND</text>
<text x="208" y="115.3">OE</text>
<text x="215.6" y="115.8" transform="rotate(-90 215.6 115.8)">GND</text>
<text x="243.5" y="124.2">U4</text>
<text x="40.4" y="131.8">GND</text>
<text x="41.6" y="127.4">6502</text>
<text x="47.6" y="127.4">Card</text>
<text x="53.1" y="127.4">Edge</text>
<text x="158" y="129.2">GND</text>
<text x="212.6" y="129.2">GND</text>
<text x="234.7" y="131.8">D0</text>
<text x="243.5" y="126.7">74HC573</text>
<text x="245.2" y="131.8">Q0</text>
<text x="40.4" y="136.9">IRQB</text>
<text x="40.4" y="134.3">RESB</text>
<text x="53.6" y="136.9">EXP0</text>
<text x="53.6" y="134.3">EXP1</text>
<text x="98.8" y="136.4" transform="rotate(-90 98.8 136.4)">VCC</text>
<text x="234.7" y="134.3">D1</text>
<text x="234.7" y="136.9">D2</text>
<text x="242.3" y="133.1" transform="rotate(-90 242.3 133.1)">VCC</text>
<text x="245.2" y="136.9">Q2</text>
<text x="245.2" y="134.3">Q1</text>
<text x="40.4" y="139.4">NMIB</text>
<text x="40.4" y="141.9">RDY</text>
<text x="55" y="141.9">A14</text>
<text x="55" y="139.4">A15</text>
<text x="104.1" y="141.9">74HC04</text>
<text x="104.1" y="139.4">U3G</text>
<text x="234.7" y="139.4">D3</text>
<text x="234.7" y="141.9">D4</text>
<text x="245.2" y="141.9">Q4</text>
<text x="245.2" y="139.4">Q3</text>
<text x="40.4" y="144.5">BE</text>
<text x="40.4" y="147">RWB</text>
<text x="40.4" y="149.6">SYNC</text>
<text x="55" y="149.6">A11</text>
<text x="55" y="147">A12</text>
<text x="55" y="144.5">A13</text>
<text x="98.8" y="146.8" transform="rotate(-90 98.8 146.8)">GND</text>
<text x="187.9" y="148.3">74HC04</text>
<text x="189.9" y="145.8">U3F</text>
<text x="207" y="148.3">74HC04</text>
<text x="208.8" y="145.8">U3C</text>
<text x="234.7" y="144.5">D5</text>
<text x="234.7" y="147">D6</text>
<text x="234.7" y="149.6">D7</text>
<text x="245.2" y="149.6">Q7</text>
<text x="245.2" y="147">Q6</text>
<text x="245.2" y="144.5">Q5</text>
<text x="40.4" y="154.6">EXP3</text>
<text x="40.4" y="152.1">PHI2</text>
<text x="55" y="152.1">A10</text>
<text x="56.2" y="154.6">A9</text>
<text x="234.7" y="154.6">Load</text>
<text x="40.4" y="159.7">D7</text>
<text x="40.4" y="157.2">EXP2</text>
<text x="56.2" y="159.7">A7</text>
<text x="56.2" y="157.2">A8</text>
<text x="95.8" y="158.5">GND</text>
<text x="102.9" y="161">74HC04</text>
<text x="104.8" y="158.5">U3A</text>
<text x="121.9" y="161">74HC04</text>
<text x="123.7" y="158.5">U3B</text>
<text x="234.7" y="157.2">OE</text>
<text x="242.3" y="157.7" transform="rotate(-90 242.3 157.7)">GND</text>
<text x="40.4" y="167.3">D4</text>
<text x="40.4" y="164.8">D5</text>
<text x="40.4" y="162.3">D6</text>
<text x="56.2" y="167.3">A4</text>
<text x="56.2" y="164.8">A5</text>
<text x="56.2" y="162.3">A6</text>
<text x="40.4" y="172.4">D2</text>
<text x="40.4" y="169.9">D3</text>
<text x="56.2" y="172.4">A2</text>
<text x="56.2" y="169.9">A3</text>
<text x="239.3" y="171.2">GND</text>
<text x="40.4" y="177.5">D0</text>
<text x="40.4" y="175">D1</text>
<text x="56.2" y="177.5">A0</text>
<text x="56.2" y="175">A1</text>
<text x="104.7" y="178.8">U3D</text>
<text x="123.8" y="178.8">U3E</text>
<text x="40.4" y="180">VCC</text>
<text x="102.9" y="181.3">74HC04</text>
<text x="121.9" y="181.3">74HC04</text>
</g>
<g font-size="1.3" fill="#a90000">
<text x="149.2" y="88.9">2</text>
<text x="160" y="85.1" transform="rotate(-90 160 85.1)">20</text>
<text x="168.9" y="88.9">19</text>
<text x="203.8" y="88.9">2</text>
<text x="214.6" y="85.1" transform="rotate(-90 214.6 85.1)">20</text>
<text x="223.5" y="88.9">19</text>
<text x="149.2" y="91.4">3</text>
<text x="149.2" y="94">4</text>
<text x="168.9" y="94">17</text>
<text x="168.9" y="91.4">18</text>
<text x="203.8" y="91.4">3</text>
<text x="203.8" y="94">4</text>
<text x="223.5" y="94">17</text>
<text x="223.5" y="91.4">18</text>
<text x="149.2" y="96.5">5</text>
<text x="149.2" y="99">6</text>
<text x="149.2" y="101.6">7</text>
<text x="168.9" y="101.6">14</text>
<text x="168.9" y="99">15</text>
<text x="168.9" y="96.5">16</text>
<text x="203.8" y="96.5">5</text>
<text x="203.8" y="99">6</text>
<text x="203.8" y="101.6">7</text>
<text x="223.5" y="101.6">14</text>
<text x="223.5" y="99">15</text>
<text x="223.5" y="96.5">16</text>
<text x="149.2" y="104.1">8</text>
<text x="149.2" y="106.7">9</text>
<text x="168.9" y="106.7">12</text>
<text x="168.9" y="104.1">13</text>
<text x="203.8" y="104.1">8</text>
<text x="203.8" y="106.7">9</text>
<text x="223.5" y="106.7">12</text>
<text x="223.5" y="104.1">13</text>
<text x="148.5" y="111.7">11</text>
<text x="203.2" y="111.7">11</text>
<text x="149.2" y="114.3">1</text>
<text x="203.8" y="114.3">1</text>
<text x="160" y="120.7" transform="rotate(-90 160 120.7)">10</text>
<text x="214.6" y="120.7" transform="rotate(-90 214.6 120.7)">10</text>
<text x="97.8" y="130.9" transform="rotate(-90 97.8 130.9)">14</text>
<text x="230.4" y="130.8">2</text>
<text x="241.3" y="127" transform="rotate(-90 241.3 127)">20</text>
<text x="250.1" y="130.8">19</text>
<text x="230.4" y="133.3">3</text>
<text x="230.4" y="135.9">4</text>
<text x="250.1" y="135.9">17</text>
<text x="250.1" y="133.3">18</text>
<text x="230.4" y="138.4">5</text>
<text x="230.4" y="140.9">6</text>
<text x="230.4" y="143.5">7</text>
<text x="250.1" y="143.5">14</text>
<text x="250.1" y="140.9">15</text>
<text x="250.1" y="138.4">16</text>
<text x="230.4" y="146">8</text>
<text x="230.4" y="148.6">9</text>
<text x="250.1" y="148.6">12</text>
<text x="250.1" y="146">13</text>
<text x="97.8" y="150.6" transform="rotate(-90 97.8 150.6)">7</text>
<text x="184.7" y="153.6">13</text>
<text x="196.2" y="153.6">12</text>
<text x="204.4" y="153.6">5</text>
<text x="215.8" y="153.6">6</text>
<text x="229.8" y="153.6">11</text>
<text x="230.4" y="156.2">1</text>
<text x="100.3" y="166.3">1</text>
<text x="111.7" y="166.3">2</text>
<text x="119.3" y="166.3">3</text>
<text x="130.7" y="166.3">4</text>
<text x="241.3" y="162.6" transform="rotate(-90 241.3 162.6)">10</text>
<text x="100.3" y="186.7">9</text>
<text x="111.7" y="186.7">8</text>
<text x="118.7" y="186.7">11</text>
<text x="130.1" y="186.7">10</text>
</g>
</svg>
